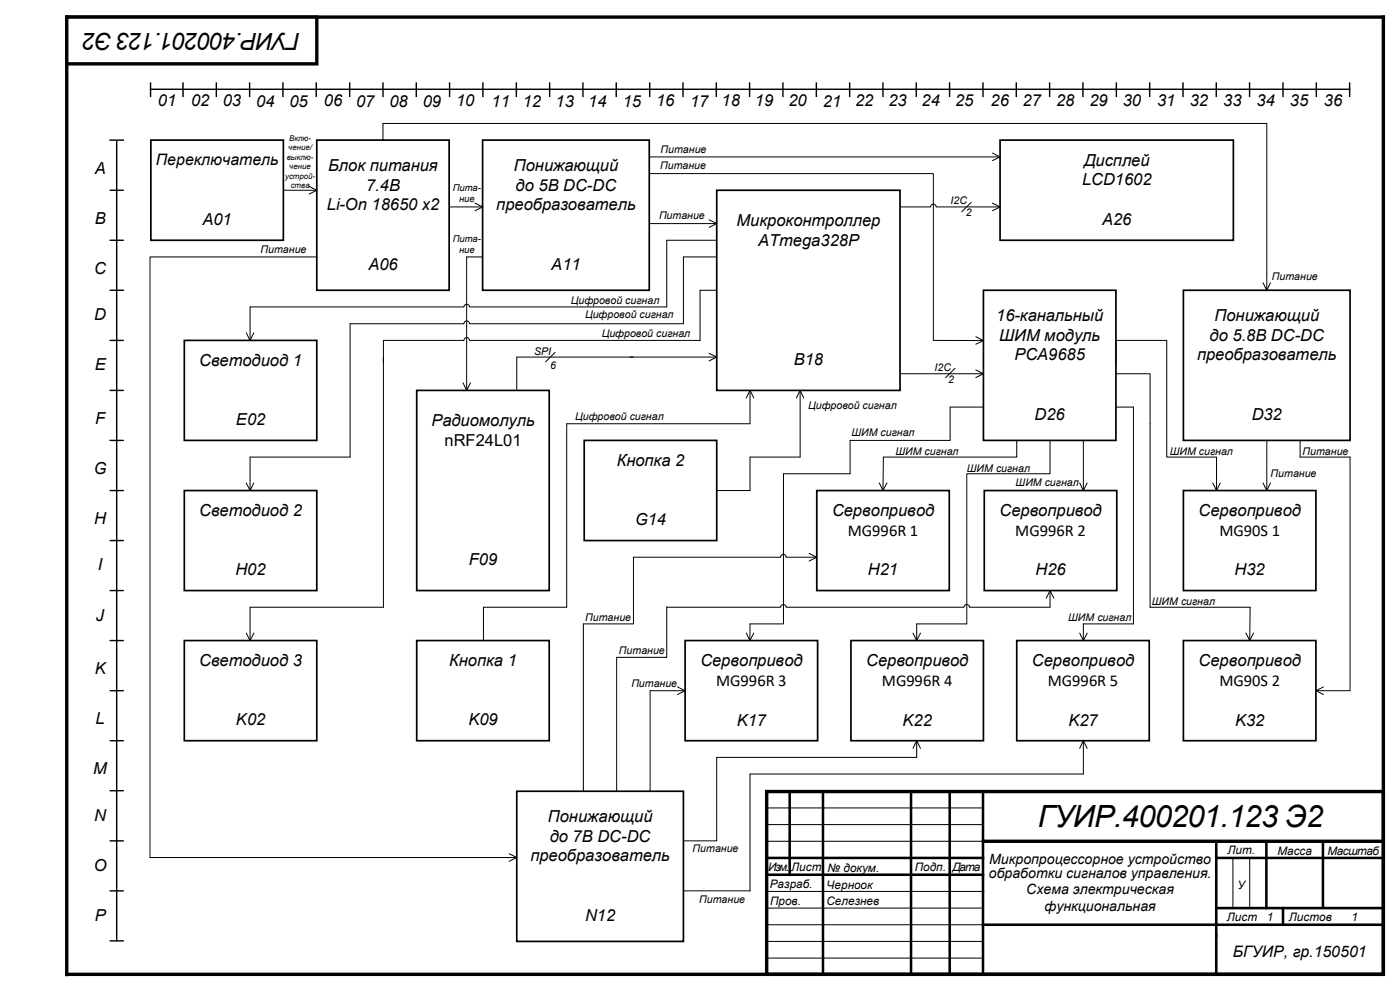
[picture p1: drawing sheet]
<svg xmlns="http://www.w3.org/2000/svg" width="420mm" height="297mm" viewBox="0 0 420 297" stroke-linecap="round" stroke-linejoin="round" font-family="sans-serif">
<path d="M20 5.1h395v286.9h-395z" fill="none" stroke="#000" stroke-width="1"/>
<path d="M20 5.1h75v14h-75z" fill="#fff"/>
<path d="M20 5.1h75v14h-75zM230 237.2h185v54.8h-185zM295 252.1h119.9" fill="none" stroke="#000" stroke-width="1"/>
<path d="M415 27v4" fill="none" stroke="#000" stroke-width=".42"/>
<g fill="none" stroke="#000" stroke-width=".76">
<path d="M236.9 237.2v25M246.9 237.3v54.6M273.3 237.2v54.6M284.9 237.2v54.7M294.9 237.3v54.6M229.9 257.1h65M364.9 257.1h50M364.9 252.5v39.4M379.9 252.5v19.7M396.9 252.3v19.7M229.9 262.2h65M294.9 277.2h120"/>
<path d="M364.9 272.2h50M384.9 272.2v4.9"/>
</g>
<path d="M229.9 252.1h65M229.9 247.1h65M229.9 242.1h65M369.9 257.1v14.9M374.9 257.1v14.6M229.9 272.2h65M229.9 277.2h65M230.1 267.2h65M229.9 282.2h65M229.9 287.1h65" fill="none" stroke="#000" stroke-width=".3"/>
<path d="M215 57h55v60h-55z" fill="#fff"/>
<path d="M215 57h55v60h-55z" fill="none" stroke="#000" stroke-width=".51"/>
<path d="M45.3 42h39.7v30h-39.7z" fill="#fff"/>
<path d="M45.3 42h39.7v30h-39.7z" fill="none" stroke="#000" stroke-width=".51"/>
<path d="M125 192h39.8v30h-39.8z" fill="#fff"/>
<path d="M125 192h39.8v30h-39.8z" fill="none" stroke="#000" stroke-width=".51"/>
<path d="M300 42h70v30h-70z" fill="#fff"/>
<path d="M300 42h70v30h-70z" fill="none" stroke="#000" stroke-width=".51"/>
<path d="M55.3 102h39.7v30h-39.7z" fill="#fff"/>
<path d="M55.3 102h39.7v30h-39.7z" fill="none" stroke="#000" stroke-width=".51"/>
<path d="M55.3 147h39.7v30h-39.7z" fill="#fff"/>
<path d="M55.3 147h39.7v30h-39.7z" fill="none" stroke="#000" stroke-width=".51"/>
<path d="M55.3 192h39.7v30h-39.7z" fill="#fff"/>
<path d="M55.3 192h39.7v30h-39.7z" fill="none" stroke="#000" stroke-width=".51"/>
<path d="M125 117h39.8v60h-39.8z" fill="#fff"/>
<path d="M125 117h39.8v60h-39.8z" fill="none" stroke="#000" stroke-width=".51"/>
<path d="M295 87h39.8v45h-39.8z" fill="#fff"/>
<path d="M295 87h39.8v45h-39.8z" fill="none" stroke="#000" stroke-width=".51"/>
<path d="M245 147h39.8v30h-39.8z" fill="#fff"/>
<path d="M245 147h39.8v30h-39.8z" fill="none" stroke="#000" stroke-width=".51"/>
<g fill="none" stroke="#000" stroke-width=".42">
<path d="M45.2 26.8h359.7M45.2 24.9v4M54.9 24.9v4M64.9 24.9v4M84.9 24.9v4M94.9 24.9v4M104.9 24.9v4M114.9 24.9v4M124.9 24.9v4M134.9 24.9v4M184.9 24.9v4M194.9 24.9v4"/>
<path d="M204.9 24.9v4M214.9 24.9v4M224.9 24.9v4M234.9 24.9v4M244.9 24.9v4M254.9 24.9v4M334.9 24.9v4M344.9 24.9v4M354.9 24.9v4M364.9 24.9v4M374.9 24.9v4M384.9 24.9v4"/>
<path d="M394.9 24.9v4M404.9 24.9v4M33 57h4M33 42h4M35 42.5v239.5M33 72h4M33 87h4M33 102h4M33 147h4M33 162h4M33 177h4M33 192h4"/>
<path d="M33 207h4M33 237h4M33 222h4M33 252h4"/>
</g>
<path d="M175.3 132h39.7v30h-39.7z" fill="#fff"/>
<path d="M175.3 132h39.7v30h-39.7z" fill="none" stroke="#000" stroke-width=".51"/>
<path d="M295.3 147h39.7v30h-39.7z" fill="#fff"/>
<path d="M295.3 147h39.7v30h-39.7z" fill="none" stroke="#000" stroke-width=".51"/>
<path d="M355 147h39.8v30h-39.8z" fill="#fff"/>
<path d="M355 147h39.8v30h-39.8z" fill="none" stroke="#000" stroke-width=".51"/>
<path d="M95 42h39.7v45h-39.7z" fill="#fff"/>
<path d="M95 42h39.7v45h-39.7z" fill="none" stroke="#000" stroke-width=".51"/>
<path d="M144.8 42h50v45h-50z" fill="#fff"/>
<path d="M144.8 42h50v45h-50z" fill="none" stroke="#000" stroke-width=".51"/>
<g fill="none" stroke="#000" stroke-width=".42">
<path d="M74.9 24.9v4M144.9 24.9v4M154.9 24.9v4M164.9 24.9v4M174.9 24.9v4M264.9 24.9v4M274.9 24.9v4M284.9 24.9v4M294.9 24.9v4M304.9 24.9v4M314.9 24.9v4M324.9 24.9v4"/>
<path d="M33 117h4M33 132h4M33 267h4M33 282h4"/>
</g>
<path d="M155 237.2h50v45h-50z" fill="#fff"/>
<path d="M155 237.2h50v45h-50z" fill="none" stroke="#000" stroke-width=".51"/>
<path d="M355 87h50v45h-50z" fill="#fff"/>
<path d="M355 87h50v45h-50z" fill="none" stroke="#000" stroke-width=".51"/>
<path d="M205.5 192h39.8v30h-39.8z" fill="#fff"/>
<path d="M205.5 192h39.8v30h-39.8z" fill="none" stroke="#000" stroke-width=".51"/>
<path d="M255.3 192h39.7v30h-39.7z" fill="#fff"/>
<path d="M255.3 192h39.7v30h-39.7z" fill="none" stroke="#000" stroke-width=".51"/>
<path d="M305 192h39.8v30h-39.8z" fill="#fff"/>
<path d="M305 192h39.8v30h-39.8z" fill="none" stroke="#000" stroke-width=".51"/>
<path d="M355 192h39.8v30h-39.8z" fill="#fff"/>
<path d="M355 192h39.8v30h-39.8z" fill="none" stroke="#000" stroke-width=".51"/>
<g fill="none" stroke="#000" stroke-width=".3">
<path d="M85 57h10M92.8 55.9l2.2 1.1-2.2 1.2M114.9 42v-5h265.1v50M194.8 52h85.2v50l15 .1M194.8 47h105.2M297.7 45.9l2.3 1.1-2.3 1.1M95 77h-50v180h110M134.7 62h10.1M142.5 60.9l2.3 1.1-2.3 1.2M144.8 77h-4.8v40M194.8 67h20.2M212.7 65.9l2.3 1.1-2.3 1.2"/>
<path d="M215 72h-15v20h-59.2a.83 .83 0 0 0-.8-.8 .83 .83 0 0 0-.8 .8h-64.2v10M215 77h-10v20h-64.2a.83 .83 0 0 0-.8-.8 .83 .83 0 0 0-.8 .8h-34.2v40h-30v10M270 62h9.2a.83 .83 0 0 1 .8-.8 .83 .83 0 0 1 .8 .8h19.2M291.3 60.7l-2.8 2.8M297.7 60.9l2.3 1.1-2.3 1.2M73.9 99.7l1.1 2.3 1.2-2.3M215 87h-5v15h-69.2a.83 .83 0 0 0-.8-.8 .83 .83 0 0 0-.8 .8h-24.2v80h-40v10M378.9 84.8l1.1 2.2 1.1-2.2M138.9 114.7l1.1 2.3 1.1-2.3M166.5 105.6l-2.8 2.9M212.7 105.9l2.3 1.1-2.3 1.2M215 107h-60v10"/>
<path d="M223.9 119.3l1.1-2.3 1.1 2.3M225 117v10h-55v55h-25v10M238.9 119.3l1.1-2.3 1.1 2.3M240 117v20h-15v10h-10M270 112h25M286.5 110.4l-2.8 2.8M292.7 110.9l2.3 1.1-2.3 1.2M292.7 100.9l2.3 1.2-2.3 1.1M334.8 109.5v-7.5h15.2v35h15v10M334.8 112h10.2v70h30l-.1 10M295 122h-10v10h-30v10h-20v45h-10v5M305 132v5h-40l-.1 10"/>
<path d="M315 132v10h-25v45h-15v5M325 132v15M334.8 122h5.2v65h-15v5M380 132v15M390 132v5h15v70h-10.2M73.9 144.7l1.1 2.3 1.2-2.3M263.8 144.7l1.1 2.3 1.2-2.3M323.9 144.7l1.1 2.3 1.1-2.3M363.8 144.7l1.2 2.3 1.1-2.3M378.9 144.7l1.1 2.3 1.1-2.3M242.7 165.9l2.3 1.1-2.3 1.1M245 167h-9.2a.83 .83 0 0 0-.8-.8 .83 .83 0 0 0-.8 .8h-44.2v20h-15v50.2"/>
<path d="M313.9 179.3l1.1-2.3 1.1 2.3M315 177v5h-24.2a.83 .83 0 0 0-.8-.8 .83 .83 0 0 0-.8 .8h-53.4a.83 .83 0 0 0-.8-.8 .83 .83 0 0 0-.8 .8h-34.2M73.9 189.7l1.1 2.3 1.2-2.3M200 181.9v15.1h-15v40.2M223.9 189.7l1.1 2.3 1.1-2.3M273.9 189.7l1.1 2.3 1.1-2.3M323.9 189.7l1.1 2.3 1.1-2.3M373.8 189.7l1.1 2.3 1.1-2.3M203.2 205.9l2.3 1.1-2.3 1.2M205.5 207h-10.5v30.2M397 205.9l-2.2 1.1 2.2 1.2M273.9 224.3l1.1-2.3 1.1 2.3"/>
<path d="M275 222v5h-60v25h-10M323.9 224.3l1.1-2.3 1.1 2.3M325 222v10h-100v35h-20M152.7 255.9l2.3 1.1-2.3 1.1"/>
</g>
<text font-size="9.2" x="311.4" y="247.8">ГУИР.400201.123 Э2</text>
<text font-size="7.1" x="90" y="9.9" transform="rotate(-180 90 9.9)">ГУИР.400201.123 Э2</text>
<g font-size="5">
<text x="47.3" y="31.8">01</text>
<text x="57.3" y="31.8">02</text>
<text x="66.8" y="31.9">03</text>
<text x="76.8" y="32">04</text>
<text x="86.8" y="32">05</text>
<text x="97.2" y="31.8">06</text>
<text x="106.8" y="32">07</text>
<text x="116.8" y="32">08</text>
<text x="126.8" y="32">09</text>
<text x="136.8" y="31.9">10</text>
<text x="147.5" y="32">11</text>
<text x="156.8" y="32">12</text>
<text x="166.7" y="32">13</text>
<text x="176.5" y="32">14</text>
<text x="186.8" y="32">15</text>
<text x="196.8" y="31.9">16</text>
<text x="207" y="32">17</text>
<text x="216.5" y="31.8">18</text>
<text x="226.5" y="31.8">19</text>
<text x="236.5" y="31.8">20</text>
<text x="246.8" y="32">21</text>
<text x="256.5" y="31.8">22</text>
<text x="266.5" y="31.8">23</text>
<text x="276.5" y="31.8">24</text>
<text x="286.5" y="31.8">25</text>
<text x="297.2" y="31.8">26</text>
<text x="306.8" y="31.8">27</text>
<text x="316.8" y="31.8">28</text>
<text x="326.8" y="31.8">29</text>
<text x="336.8" y="31.8">30</text>
<text x="347.2" y="31.8">31</text>
<text x="357" y="31.8">32</text>
<text x="367" y="31.8">33</text>
<text x="377" y="31.8">34</text>
<text x="387" y="31.8">35</text>
<text x="397.2" y="31.8">36</text>
<text x="28.4" y="52">A</text>
<text x="98.5" y="51.2">Блок питания</text>
<text x="154.1" y="51.2">Понижающий</text>
<text x="325.2" y="49.6">Дисплей</text>
<text x="109.8" y="57.1">7.4В</text>
<text x="154.7" y="57.1">до 5В DC-DC</text>
<text x="324.6" y="55.5">LCD1602</text>
<text x="98" y="63">Li-On 18650 x2</text>
<text x="148.9" y="63">преобразователь</text>
<text x="28.4" y="67.1">B</text>
<text x="60.7" y="67.3">A01</text>
<text x="221" y="67.8">Микроконтроллер</text>
<text x="330.6" y="67.4">A26</text>
<text x="227.5" y="73.7">ATmega328P</text>
<text x="28.2" y="82">C</text>
<text x="110.5" y="80.8">A06</text>
<text x="165.4" y="80.8">A11</text>
<text x="28.2" y="96">D</text>
<text x="298.8" y="96.2">16-канальный</text>
<text x="364.4" y="96.2">Понижающий</text>
<text x="299.8" y="102.1">ШИМ модуль</text>
<text x="362.9" y="102.1">до 5.8В DC-DC</text>
<text x="28.4" y="111">E</text>
<text x="59.7" y="109.6">Светодиод 1</text>
<text x="238.1" y="109.3">B18</text>
<text x="304.3" y="108">PCA9685</text>
<text x="359.1" y="108">преобразователь</text>
<text x="310.4" y="125.8">D26</text>
<text x="375.5" y="125.8">D32</text>
<text x="28.5" y="127">F</text>
<text x="70.8" y="127.4">E02</text>
<text x="129.4" y="127.8">Радиомолуль</text>
<text x="133.4" y="133.7">nRF24L01</text>
<text x="28.1" y="142">G</text>
<text x="185" y="139.6">Кнопка 2</text>
<text x="59.7" y="154.6">Светодиод 2</text>
<text x="249.6" y="154.5">Сервопривод</text>
<text x="299.8" y="154.5">Сервопривод</text>
<text x="359.6" y="154.5">Сервопривод</text>
<text x="28.2" y="157">H</text>
<text x="190.5" y="157.4">G14</text>
<text x="254.3" y="160.6">MG996R 1</text>
<text x="304.6" y="160.6">MG996R 2</text>
<text x="365.8" y="160.6">MG90S 1</text>
<text x="29.3" y="170.9">I</text>
<text x="70.6" y="172.4">H02</text>
<text x="140.7" y="169.2">F09</text>
<text x="260.4" y="172.5">H21</text>
<text x="310.6" y="172.5">H26</text>
<text x="370.4" y="172.5">H32</text>
<text x="28.8" y="186">J</text>
<text x="28.4" y="202">K</text>
<text x="59.7" y="199.6">Светодиод 3</text>
<text x="134.7" y="199.6">Кнопка 1</text>
<text x="210.1" y="199.5">Сервопривод</text>
<text x="259.8" y="199.5">Сервопривод</text>
<text x="309.6" y="199.5">Сервопривод</text>
<text x="359.6" y="199.5">Сервопривод</text>
<text x="214.8" y="205.6">MG996R 3</text>
<text x="264.6" y="205.6">MG996R 4</text>
<text x="314.3" y="205.6">MG996R 5</text>
<text x="365.8" y="205.6">MG90S 2</text>
<text x="28.7" y="217">L</text>
<text x="70.8" y="217.4">K02</text>
<text x="140.5" y="217.4">K09</text>
<text x="221" y="217.5">K17</text>
<text x="270.8" y="217.5">K22</text>
<text x="320.5" y="217.5">K27</text>
<text x="370.5" y="217.5">K32</text>
<text x="28" y="232">M</text>
<text x="28.2" y="245.9">N</text>
<text x="164.4" y="246.3">Понижающий</text>
<text x="164.9" y="252.3">до 7В DC-DC</text>
<text x="28.1" y="261">O</text>
<text x="159.1" y="258.2">преобразователь</text>
<text x="28.4" y="276">P</text>
<text x="175.5" y="276">N12</text>
</g>
<g font-size="4.7">
<text x="46.7" y="49.6">Переключатель</text>
<text x="369.8" y="286.7">БГУИР, гр.150501</text>
</g>
<g font-size="4.2">
<text x="296.6" y="263.1">обработки сигналов управления.</text>
<text x="296.8" y="258.9">Микропроцессорное устройство</text>
<text x="307.9" y="268">Схема электрическая</text>
<text x="313.4" y="273.1">функциональная</text>
</g>
<g font-size="3.5">
<text x="368.3" y="256">Лит.</text>
<text x="383.2" y="256.3">Масса</text>
<text x="398.3" y="256.3">Масштаб</text>
<text x="230.4" y="261.1">Изм.</text>
<text x="237.4" y="261.2">Лист</text>
<text x="248.2" y="261.2">№ докум.</text>
<text x="274.4" y="261.2">Подп.</text>
<text x="285.7" y="261.1">Дата</text>
<text x="231" y="266.2">Разраб.</text>
<text x="248" y="266.5">Черноок</text>
<text x="371.3" y="266.4">У</text>
<text x="231.1" y="271.2">Пров.</text>
<text x="247.9" y="271.4">Селезнев</text>
<text x="368" y="276.1">Лист</text>
<text x="380.1" y="276.1">1</text>
<text x="386.7" y="276.1">Листов</text>
<text x="405.4" y="276.1">1</text>
</g>
<g font-size="3.2">
<text x="198.2" y="45.7">Питание</text>
<text x="198" y="50.8">Питание</text>
<text x="197.7" y="65.7">Питание</text>
<text x="285.2" y="61.1">I2C</text>
<text x="289.8" y="64.9">2</text>
<text x="78.1" y="75.7">Питание</text>
<text x="381.5" y="83.9">Питание</text>
<text x="171.2" y="91">Цифровой сигнал</text>
<text x="175.5" y="95.4">Цифровой сигнал</text>
<text x="180.5" y="101">Цифровой сигнал</text>
<text x="160.2" y="106.4">SPI</text>
<text x="165.1" y="110.5">6</text>
<text x="280.3" y="111.1">I2C</text>
<text x="284.4" y="114.8">2</text>
<text x="172.6" y="126">Цифровой сигнал</text>
<text x="242.4" y="122.6">Цифровой сигнал</text>
<text x="255.4" y="130.7">ШИМ сигнал</text>
<text x="268.6" y="136.2">ШИМ сигнал</text>
<text x="350.9" y="136.2">ШИМ сигнал</text>
<text x="390.7" y="136.2">Питание</text>
<text x="290.1" y="141.5">ШИМ сигнал</text>
<text x="381.2" y="143">Питание</text>
<text x="304.7" y="145.7">ШИМ сигнал</text>
<text x="175.6" y="186">Питание</text>
<text x="345.6" y="181.2">ШИМ сигнал</text>
<text x="320.5" y="186.2">ШИМ сигнал</text>
<text x="185.7" y="196">Питание</text>
<text x="189.4" y="206">Питание</text>
<text x="207.8" y="255.5">Питание</text>
<text x="209.8" y="270.7">Питание</text>
</g>
<g font-size="2.8">
<text x="135.8" y="57.2">Пита-</text>
<text x="137.7" y="60.6">ние</text>
<text x="135.8" y="72.4">Пита-</text>
<text x="137.7" y="75.8">ние</text>
</g>
<g font-size="2.4">
<text x="86.1" y="47.8">выклю-</text>
<text x="86.5" y="45">чение/</text>
<text x="86.7" y="42.2">Вклю-</text>
<text x="85.5" y="53.5">устрой-</text>
<text x="86.8" y="50.7">чение</text>
<text x="87.2" y="56.3">ства</text>
</g>
</svg>
